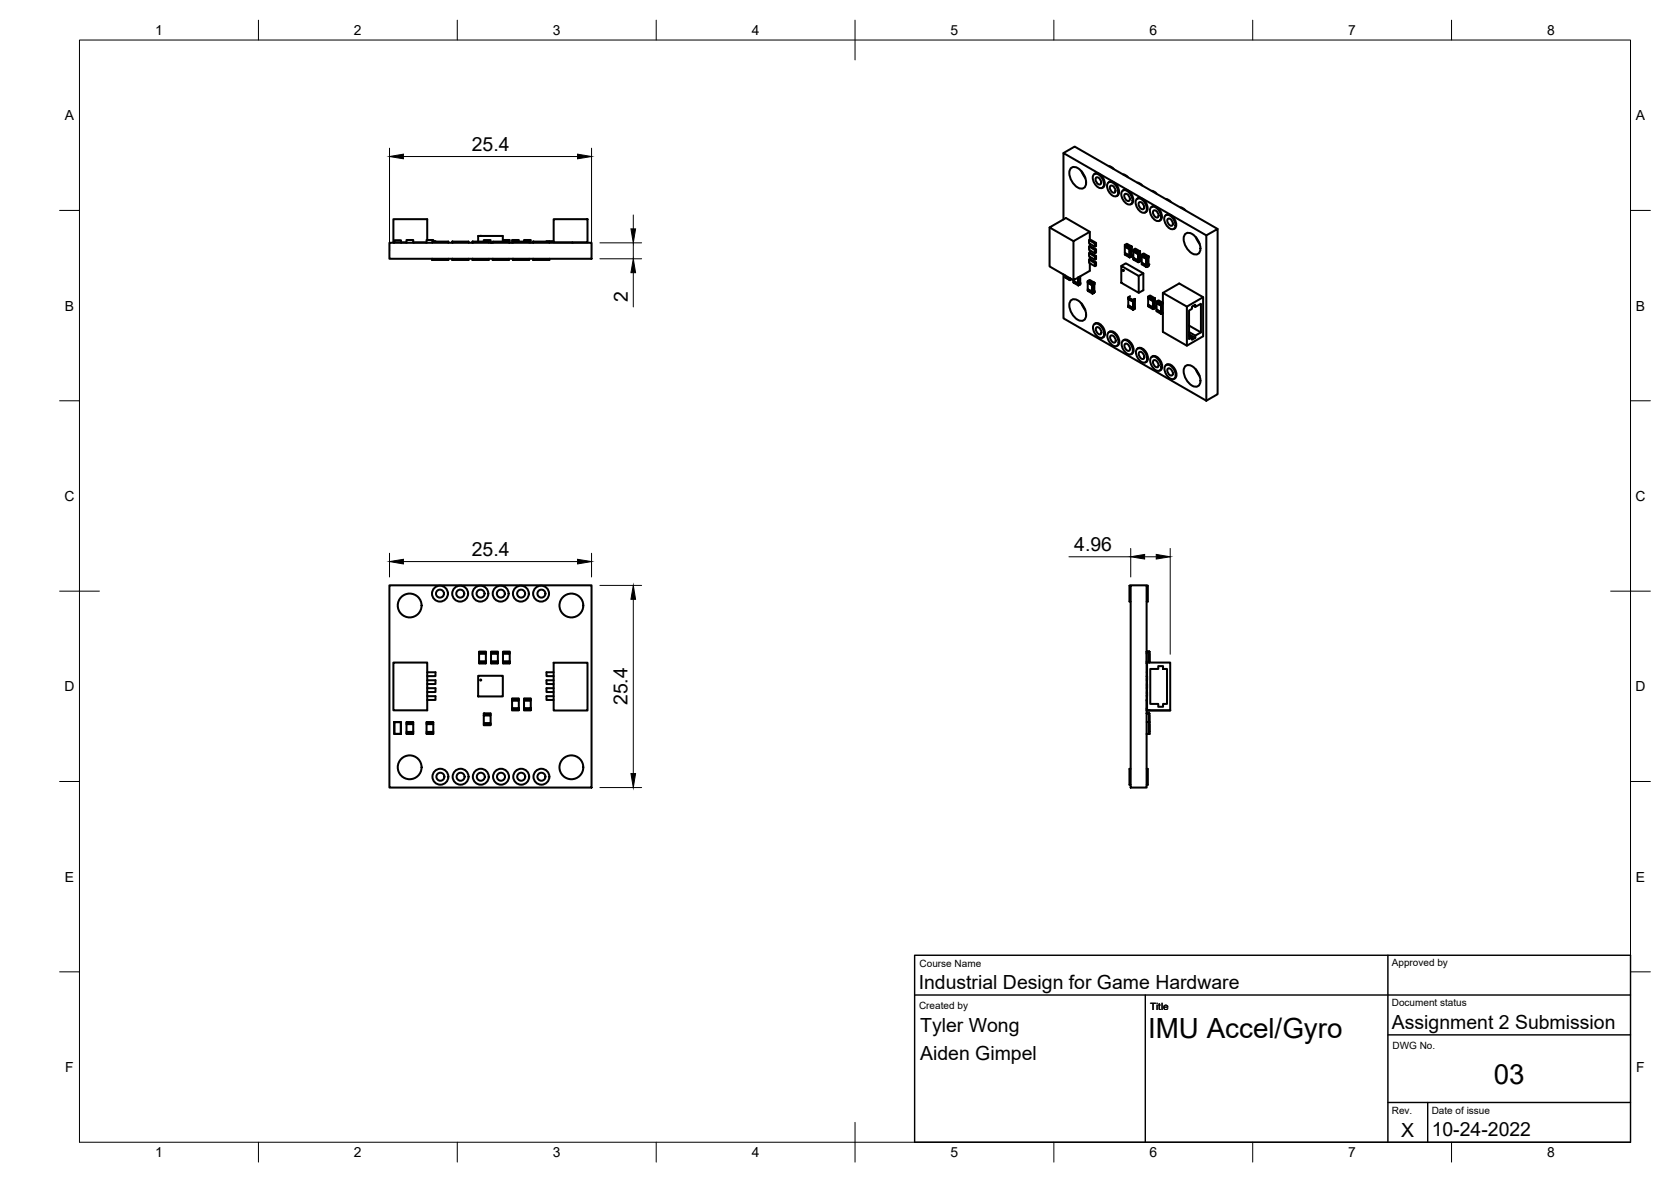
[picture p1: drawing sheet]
<svg xmlns="http://www.w3.org/2000/svg" width="420mm" height="297mm" viewBox="0 0 420 297" stroke-linecap="round" stroke-linejoin="round" font-family="sans-serif">
<!-- layer: Visible -->
<g fill="none" stroke="#000" stroke-width=".51">
<path d="M267.4 38.5l2.8-1.7 36 20.7M120.7 59.3h.3M139.2 55.1h8.5v5.8h-8.5zM263.9 57.2v9.8l6 3.4v.5M267.4 55.1v-16.6l35.9 20.6v41.6M269.2 42.4a1.8 1.8 0 0 1 2.7 .6l.7 1.1a2.54 2.54 0 0 1-.1 3.2 2.74 2.74 0 0 1-3.2-2 3.2 3.2 0 0 1-.1-2.9zM271.9 43l1 1.7M274 58.3l-4.1 2.3v9.8l4.1-2.3v-1.9M275 43.8a1.62 1.62 0 0 1 2.2 1.1 1.63 1.63 0 0 1-.2 2.4 2.49 2.49 0 0 1-2-3.5zM275.2 43.7a1.55 1.55 0 0 1 2.2 1.1 1.88 1.88 0 0 1 0 2.3M275.7 44.6a1.16 1.16 0 0 1 1 1.7 1.16 1.16 0 0 1-1-1.7zM277.4 47.1l-.2 .1"/>
<path d="M278.6 45.9a1.62 1.62 0 0 1 2.2 1.1 1.63 1.63 0 0 1-.2 2.3 2.49 2.49 0 0 1-2-3.4zM278.8 45.8a1.55 1.55 0 0 1 2.2 1 1.55 1.55 0 0 1-.2 2.5M278.8 41.8l.6 .1 .7 .6M279.3 46.7a1.16 1.16 0 0 1 1 1.7 1.16 1.16 0 0 1-1-1.7zM282.2 48a1.62 1.62 0 0 1 2.1 1 1.63 1.63 0 0 1-.1 2.4 2.49 2.49 0 0 1-2-3.4zM282.4 43.8l.6 .2 .6 .6M282.6 47.8l-.3 .1M282.6 47.7a2.21 2.21 0 0 1 2.4 2.3l-.2 .9-.2 .3M282.9 48.7a1.16 1.16 0 0 1 1 1.8 1.16 1.16 0 0 1-1-1.8zM284.6 51.2l-.2 .1M285.8 50a1.62 1.62 0 0 1 2.1 1.1 1.63 1.63 0 0 1-.1 2.4 2.49 2.49 0 0 1-2-3.5zM285.9 49.9a1.55 1.55 0 0 1 2.3 1.1 1.88 1.88 0 0 1 0 2.3"/>
<path d="M286 45.9l.6 .2 .6 .5M286.5 50.8a1.16 1.16 0 0 1 1 1.8 1.16 1.16 0 0 1-1-1.8zM288.1 53.3l-.2 .1M289.4 52.1a1.62 1.62 0 0 1 2.1 1.1 1.63 1.63 0 0 1-.1 2.3 2.49 2.49 0 0 1-2-3.4zM289.6 48l.6 .1 .6 .6M289.8 51.9l-.3 .1M289.8 51.9a2.21 2.21 0 0 1 2.4 2.3l-.2 .9-.2 .2M290.1 52.9a1.16 1.16 0 0 1 1 1.7 1.16 1.16 0 0 1-1-1.7zM291.7 55.4l-.2 .1M293 54.2a1.62 1.62 0 0 1 2.1 1 1.63 1.63 0 0 1-.1 2.4 2.49 2.49 0 0 1-2-3.4zM293.1 54.1a1.55 1.55 0 0 1 2.3 1 1.88 1.88 0 0 1 0 2.3M293.2 50l.6 .2 .6 .6"/>
<path d="M293.7 55a1.16 1.16 0 0 1 1 1.7 1.16 1.16 0 0 1-1-1.7zM295.3 57.4l-.2 .1M296.8 52.1l.6 .2 .6 .5M297.9 58.9a1.8 1.8 0 0 1 2.8 .7l.7 1.1a2.54 2.54 0 0 1-.2 3.1 2.74 2.74 0 0 1-3.1-2 3.2 3.2 0 0 1-.2-2.9zM300.7 59.5l1 1.8M303.3 59.1l2.9-1.6v41.6l-2.9 1.6M97.9 61h50.8v4h-50.8zM99.1 61v-.5h1.7v.5M99.1 60.5h1.7M100.8 60.9h1.4M102.2 61v-.7h1.7v.7M103.9 60.9h3.4"/>
<path d="M107.4 60.3v-5.2h-8.5v5.8h.2M108.6 65v.3h4.1v-.3M108.7 61v-.3h4v.3M108.7 65v.3M108.9 60.6l.6 .1M108.9 60.7v-.4h-1.6v.7M113.7 65l.1 .3M113.8 60.7l-.1 .3M113.8 60.7h4v.3M113.8 60.7v.3M113.8 65v.3M117.8 65v.3h-4"/>
<path d="M118.8 65l.1 .3M118.9 60.7l-.1 .3M118.9 60.7h4v.3M118.9 60.7v.3M118.9 65v.3M120.2 60.7v-1.4h6.2v1.4M121.6 60.7v-.4h1.8v.7M122.9 65v.3h-4M123.4 60.9h.6M123.6 60.9v.1M123.9 65l.1 .3M124 61v-.3h4v.3"/>
<path d="M124 65v.3M126.5 60.7v-.4h1.7v.7M128 65v.3h-4M128.9 65l.2 .3M129.1 61v-.3h4v.3M129.1 65v.3M130.5 60.7v-.4h-1.7v.7M131.8 60.7v-.4h1.7v.7M133.1 65v.3h-4M134 65l.1 .3M134.1 60.7h4v.3M134.1 60.7l-.1 .3"/>
<path d="M134.1 60.7v.3M134.1 65v.3M138.1 65v.3h-4M139.2 60.6l-1.8 .1M143.9 60.9v.1M267.4 69v11l35.9 20.7M267.8 69.7l1.2 .7 .4-.2M267.8 69.2v.5l1.2 .7M269 69.9v.5M269.2 75.6a1.8 1.8 0 0 1 2.7 .7l.7 1a2.54 2.54 0 0 1-.1 3.2 2.74 2.74 0 0 1-3.2-2 3.2 3.2 0 0 1-.1-2.9zM269.4 70.2h.1M269.9 71h.1"/>
<path d="M269.9 70.6l1.2 .7M270 70.6l1.1 .7v.4l-1.2-.7zM271.1 71.6h.1M271.1 71.3v.4M271.1 69.7v1.6zM271.6 71v.4l-.5 .3 .5-.3zM271.6 69.5v1.9l-.5 .3v-2M271.6 71h.1M271.9 76.2l1 1.8M273.5 70.7v.4M273.5 71l1.2 .7-1.2-.6M273.5 70.6v.4"/>
<path d="M273.5 72.7l1.2 .7M273.5 72.7v.3M273.5 71v1.7M273.5 71h.1M273.8 65.3v.7l1.5 .9 .3-.2v-.8M273.8 63.6v.8l1.5 .9 .3-.2v-.8M273.8 62v.8l1.5 .8 .3-.1v-.8M273.8 60.4v.7l1.5 .9 .3-.2v-.8M274 64.5v.6l-.2 .2 1.5 .8 .3-.2-1.6-.8M274 62.9v.6l-.2 .1 1.5 .9 .3-.2-1.6-.9M274 61.3v.6l-.2 .1 1.5 .8 .3-.1-1.6-.9M274 60.1l1.6 .9-.3 .2-1.5-.8 .2-.2v-1.9l-6-3.5-4.1 2.4 6 3.4"/>
<path d="M274.7 73.3v.5l-1.2-.7v-.4l1.2 .6v.5M274.7 71.4v.3zM274.7 71.4h.1M274.7 73.8l.5-.3v-.4v.4l-.5 .3M274.7 71.7v1.7zM274.7 71.3l.5-.2v2.4l-.5 .3zM274.7 73.7h.1M275.2 73.1h.1M275.2 71l-.5 .3-1.2-.7 .5-.3 1.2 .7v.5v-.4l-.5 .2M275.3 61.2v.8M275.3 62.8v.8M275.3 64.5v.8"/>
<path d="M275.3 66.1v.8M281.9 66.8l4.4 2.5v4.3l-4.4-2.5zM281.9 66.8l1.2-.6 4.4 2.5v4.2l-1.2 .7M282.3 67.8l.2 .3zM282.3 67.8l.2 .3M282.4 68.1h.1M282.8 61.5l.1 .5M282.8 61.9l1.3 .7-1.2-.6M282.9 63.6l-.1 .3M282.9 61.9l-.1 1.7 1.2 .7M282.9 61.9v.1M282.9 61.6v.3"/>
<path d="M282.9 63.6l1.1 .6v.5l-1.2-.7zM283.7 74.7l1.2 .7-.1 .4-1.1-.7zM283.7 77.1l1.2 .7 .5-.2v-.4M283.7 77.1v-.3l1.1 .6 .1 .4M283.7 74.8v.3M283.7 76.8v.3M284 64.6h.1M284 62.3h.1M284 64.3l.1 .4 .4-.3v-.4v.4l-.5 .3M284 62.3v.3zM284.1 62.6l-.1 1.7zM284.1 62.2l.4-.2v2.4l-.4 .3z"/>
<path d="M284.2 74.4l-.5 .3M284.5 64h.1M284.5 61.9l-.5 .3-1.2-.7 .5-.2 1.2 .6v.5v-.4l-.5 .2M284.8 77.7l.1 .1M284.9 75.8h-.1M284.9 75.8h.1M284.9 77.8h.1M284.9 75.8v1.6zM284.9 75.8l-1.2-.7v1.6l1.2 .7v.3M284.9 75.5h.1M284.9 75.4l.5-.3v.4M284.9 75.4v.4"/>
<path d="M285 64.8v.3M285 62.8l.5-.3 1.2 .7v.4v-.4l-.5 .2zM285 62.9v.3M285 62.8v.4M285 64.8l1.2 .7M285 63.2l1.1 .6M285.4 75.1v2.5l-.5 .2v-2.4M285.4 75.1l-.5 .3M285.4 77.6l-.5 .2M286.1 65.5l.1 .4-1.2-.7v-.4l1.1 .7 .1 .4M286.1 63.5v.3l.1-.3M286.1 63.8l-1.1-.6v1.6"/>
<path d="M286.2 63.8v1.7zM286.2 63.5l.4-.3v2.4l-.4 .3zM286.2 65.8h.1M286.6 65.2l.1 .4-.5 .3 .4-.3zM286.6 63.2l-.4 .2M286.6 65.2h.1M287.1 66l1.1 .7 .1 .4-1.2-.7v-.4l1.1 .7 .1 .4M287.1 66.4h.1M287.1 64.1v.3l1.1 .7M287.1 64.4l1.1 .7M287.1 64v.4M287.1 64.4v1.6"/>
<path d="M287.1 66v.3M287.1 64.4h.1M287.5 68.7l-1.2 .6M288.2 64.7v.4zM288.2 64.7l.1 .1M288.3 65.1v1.6v-1.6M288.3 64.7l.5-.3v2.4l-.5 .3zM288.7 76.9h.1M288.7 74.6v.4l1.2 .6-1.2-.6M288.7 74.5v.4M288.7 76.6l1.2 .7M288.7 74.9v1.7"/>
<path d="M288.7 76.6v.3M288.7 74.9v.1M288.7 76.6l1.2 .7v.4l-1.2-.7zM288.8 66.4v.5l-.5 .2 .5-.3zM288.8 64.4l-.5 .3-1.2-.7 .5-.3 1.2 .7v.4v-.4l-.5 .3M289.9 77.6h.1M289.9 75.3h.1M289.9 77.3v.4M289.9 75.3v.3zM289.9 75.6v1.7v-1.6M289.9 75.3l.5-.3v2.4l-.5 .3zM290.4 77v.4l-.5 .3 .5-.3z"/>
<path d="M290.4 75l-.5 .2-1.2-.7 .5-.2 1.2 .7v.4v-.4l-.5 .2M290.8 75.8l.1 .4M290.8 76.2l1.2 .7-1.1-.7M290.8 76.2v1.6l1.2 .7v.4l.4-.2-.4 .2M290.8 77.8v.3M290.8 76.2h.1M290.8 75.8v.4M290.9 77.8l1.1 .7v.4l-1.2-.7zM292 76.5h.1M292 76.5v.3zM292 78.8h.1M292 76.9v1.6v-1.6"/>
<path d="M292.4 73.6l4.1-2.4 6 3.5v9.8l-4.1 2.4-6-3.5zM292.4 76.1l-1.1-.6-.5 .3 1.2 .7 .4-.3M292.4 76.2l-.4 .3M292.4 76.2l-.4 .3v2.4l.4-.2M292.4 73.6l6 3.5M299.7 77.1l.8-.5v.5l1.5-.8v7.2l-1.5 .8v.6l-.8 .5v-.6l-.7 .4v-7.2l.7-.4zM300 76.9l.5 .2M302.5 74.7l-4.1 2.4v9.8M275.1 81.5a1.62 1.62 0 0 1 2.1 1 1.63 1.63 0 0 1-.1 2.4 2.49 2.49 0 0 1-2-3.4zM275.2 81.4a1.55 1.55 0 0 1 2.2 1 1.88 1.88 0 0 1 0 2.3M275.7 82.2a1.16 1.16 0 0 1 1 1.8 1.16 1.16 0 0 1-1-1.8zM277.4 84.7l-.2 .2"/>
<path d="M278.7 83.6a1.62 1.62 0 0 1 2.1 1 1.63 1.63 0 0 1-.1 2.4 2.49 2.49 0 0 1-2-3.4zM278.8 83.5a1.55 1.55 0 0 1 2.2 1 1.58 1.58 0 0 1-.2 2.4M279.3 84.3a1.16 1.16 0 0 1 1 1.8 1.16 1.16 0 0 1-1-1.8zM282.3 85.6a1.62 1.62 0 0 1 2.1 1.1 1.63 1.63 0 0 1-.1 2.4 2.49 2.49 0 0 1-2-3.5zM282.4 85.5a1.55 1.55 0 0 1 2.2 1.1 1.58 1.58 0 0 1-.2 2.4M282.9 86.4a1.16 1.16 0 0 1 1 1.7 1.16 1.16 0 0 1-1-1.7zM285.9 87.7a1.62 1.62 0 0 1 2.1 1 1.63 1.63 0 0 1-.1 2.4 2.49 2.49 0 0 1-2-3.4zM286.2 87.5l-.2 .1M286.2 87.5a2.21 2.21 0 0 1 2.4 2.3 1.05 1.05 0 0 1-.6 1.3M286.5 88.4a1.16 1.16 0 0 1 1 1.8 1.16 1.16 0 0 1-1-1.8zM289.5 89.8a1.62 1.62 0 0 1 2.1 1 1.63 1.63 0 0 1-.2 2.4 2.49 2.49 0 0 1-1.9-3.4zM289.8 89.6l-.2 .1"/>
<path d="M289.8 89.5a2.21 2.21 0 0 1 2.4 2.3l-.1 .9-.3 .3M290.1 90.5a1.16 1.16 0 0 1 1 1.8 1.16 1.16 0 0 1-1-1.8zM291.8 93l-.2 .1M293.1 91.8a1.62 1.62 0 0 1 2.1 1.1 1.63 1.63 0 0 1-.2 2.4 2.49 2.49 0 0 1-1.9-3.5zM293.2 91.7a1.55 1.55 0 0 1 2.2 1.1 1.88 1.88 0 0 1 0 2.3M293.7 92.6a1.16 1.16 0 0 1 1 1.7 1.16 1.16 0 0 1-1-1.7zM295.4 95.1l-.2 .1M297.9 92.2a1.8 1.8 0 0 1 2.8 .6l.7 1.1a2.54 2.54 0 0 1-.2 3.2 2.74 2.74 0 0 1-3.1-2.1 3.2 3.2 0 0 1-.2-2.8zM299 81.8l3 1.7M299 83.4l1.5 .9M299 84l1.5 .9M299 84.4l.7 .4"/>
<path d="M300.7 92.8l1 1.7M97.9 147.1h50.8v50.8h-50.8zM284.3 147.1h4v50.8h-4zM284.3 147.2h-.3v4h.3M288.3 147.2h.3v4h-.3M98.9 166.5h8.5v12h-8.5zM107.4 174.9h2.1v1h-2.1M107.4 172.9h2.1v1h-2.1M107.4 170.9h2.1v1h-2.1M107.4 168.9h2.1v1h-2.1M120.2 169.8h6.2v5.2h-6.2zM120.5 163.8h1.7l-.1 .4h-1.6z"/>
<path d="M120.5 164.2h1.7v2.1h-1.7zM120.5 163.8v.4M120.5 166.3v.4M120.5 166.3h1.6l.1 .4h-1.7zM121.6 179.3h1.8l-.1 .5h-1.6zM121.6 179.8h1.8v2h-1.8zM121.6 179.4v.4M122.2 163.8v.4M122.2 166.3v.4M123.4 179.4v.4M123.5 163.8h1.7l-.1 .4h-1.6zM123.5 164.2h1.7v2.1h-1.7z"/>
<path d="M123.5 163.8v.4M123.5 166.3v.4M123.5 166.3h1.6l.1 .4h-1.7zM125.2 163.8v.4M125.2 166.3v.4M126.5 163.8h1.7l-.1 .4h-1.6zM126.5 164.2h1.7v2.1h-1.7zM126.5 163.8v.4M126.5 166.3v.4M126.5 166.3h1.6l.1 .4h-1.7zM128.2 163.8v.4M128.2 166.3v.4"/>
<path d="M128.8 175.5h1.7l-.1 .5h-1.6zM128.8 176h1.7v2h-1.7zM128.8 175.6v.4M128.8 178v.4M128.8 178h1.6l.1 .5h-1.7zM130.5 175.6v.4M130.5 178v.4M131.8 175.5h1.7l-.1 .5h-1.6zM131.8 176h1.7v2h-1.7zM131.8 175.6v.4M131.8 178v.4M131.8 178h1.6l.1 .5h-1.7z"/>
<path d="M133.5 175.6v.4M133.5 178v.4M139.2 174.9h-1.8v1h1.8M139.2 172.9h-1.8v1h1.8M139.2 170.9h-1.8v1h1.8M139.2 168.9h-1.8v1h1.8M139.2 166.5h8.5v12h-8.5zM288.3 166.3v.4v-2.9h.7v2.7M288.3 178l.1 .5M288.3 173.9v1M288.3 171.9v1M288.3 169.9v1"/>
<path d="M288.3 168.9h.1M288.3 175.9h.1M288.3 170.6h.1M288.3 172.2h.1M288.3 172.6h.1M288.3 174.2h.1M288.3 174.8h.1M288.3 170h.1M288.3 178.5h.7M288.3 175.9v.1M288.3 175.9l.1 2.6M288.4 166.5h5.8v12h-5.8z"/>
<path d="M289 179.3v.1M289 179.8v1.6zM289 163.8h-.7v.4M289 164.2v2.1zM289 179.3v.5M289 179.3h-.7h.7v2.1M289 163.8v.4M289 166.3v.2M289 178.5h.1M289.2 168.1h2v-.7h1.2v.7h1v8.8h-1v.7h-1.2v-.7h-2zM294.2 178.5h-5.8M99.1 181.4h1.7v3.1h-1.7z"/>
<path d="M99.1 181.4l.1 .1M99.2 181.5h1.6v2.9h-1.6zM99.2 184.4l-.1 .1M100.8 184.4v.1M100.8 181.4v.1M102.2 181.4h1.7l-.1 .6h-1.5zM102.2 182h1.7v1.9h-1.7zM102.2 181.6v.4M102.2 183.9v.4M102.3 183.9h1.5l.1 .6h-1.7zM103.9 181.6v.4M103.9 183.9v.4"/>
<path d="M107.3 181.4h1.6v.6h-1.6zM107.3 182h1.6v1.9h-1.6zM107.3 181.6v.4M107.3 183.9v.4M107.3 183.9h1.6v.6h-1.6zM108.9 181.6v.4M108.9 183.9v.4M121.6 181.8v.4M121.7 181.8h1.6l.1 .5h-1.8zM123.4 181.8v.4M284.3 193.2h-.3v4h.3M288.3 193.2h.3v4h-.3"/>
<path d="M288.3 184.5h.7zM288.3 181.4h.6v3.1v-3.1l.1 .1M288.9 181.5v2.9l.1-.1M289 182v1.9zM289 183.9v.6M289 181.6v.4"/>
<circle cx="103" cy="152.2" r="3"/>
<circle cx="110.6" cy="149.2" r="2"/>
<circle cx="110.6" cy="149.2" r="1.01"/>
<circle cx="115.7" cy="149.2" r="2"/>
<circle cx="115.7" cy="149.2" r="1.01"/>
<circle cx="120.8" cy="149.2" r="2"/>
<circle cx="120.8" cy="149.2" r="1.01"/>
<circle cx="125.9" cy="149.2" r="2"/>
<circle cx="125.9" cy="149.2" r="1.01"/>
<circle cx="131" cy="149.2" r="2"/>
<circle cx="131" cy="149.2" r="1.01"/>
<circle cx="136" cy="149.2" r="2"/>
<circle cx="136.1" cy="149.2" r="1.01"/>
<circle cx="143.7" cy="152.2" r="3"/>
<circle cx="120.9" cy="170.9" r=".14"/>
<circle cx="103" cy="192.8" r="3"/>
<circle cx="110.7" cy="195.2" r="2"/>
<circle cx="110.7" cy="195.2" r="1.01"/>
<circle cx="115.8" cy="195.2" r="2"/>
<circle cx="115.8" cy="195.2" r="1.01"/>
<circle cx="120.9" cy="195.2" r="2"/>
<circle cx="120.9" cy="195.2" r="1.01"/>
<circle cx="126" cy="195.2" r="2"/>
<circle cx="126" cy="195.2" r="1.01"/>
<circle cx="131.1" cy="195.2" r="2"/>
<circle cx="131.1" cy="195.2" r="1.01"/>
<circle cx="136.1" cy="195.2" r="2"/>
<circle cx="136.1" cy="195.2" r="1.01"/>
<circle cx="143.7" cy="192.8" r="3"/>
</g>
<g fill="#000">
<circle cx="267.8" cy="69.7" r=".25"/>
<circle cx="274.7" cy="73.7" r=".25"/>
<circle cx="282.3" cy="67.9" r=".25"/>
<circle cx="286.1" cy="65.8" r=".25"/>
<circle cx="288.2" cy="67" r=".25"/>
<circle cx="288.3" cy="67" r=".25"/>
<circle cx="288.8" cy="66.4" r=".25"/>
<circle cx="290.4" cy="77" r=".25"/>
</g>
<!-- layer: BORDER -->
<g fill="none" stroke="#000" stroke-width=".25">
<path d="M20 10.1h390v276.9h-390zM65 5.1v5M115 5.1v5M165 5.1v5M215 5.1v10M265 5.1v5M315 5.1v5M365 5.1v5M15 52.9h5M410 52.9h5M15 100.7h5M410 100.7h5"/>
<path d="M15 148.6h10M405 148.6h10M15 196.4h5M410 196.4h5M15 244.2h5M410 244.2h5M65 287v5M115 287v5M165 287v5M215 282.1v9.9M265 287v5M315 287v5"/>
<path d="M365 287v5"/>
</g>
<!-- layer: TITLEBLOCK -->
<path d="M230 240.1h180v46.9h-180zM230 250h180M288 250v37M349 240.1v46.9M349 277.1h61M349 260.1h61M359 277.1v9.9" fill="none" stroke="#000" stroke-width=".36"/>
<!-- layer: FD_Dimensions -->
<g fill="none" stroke="#000" stroke-width=".25">
<path d="M97.9 37.2v25.7M101.4 39.3h43.8M148.7 37.2v25.7M159.2 54v3.5M150.8 61h10.5M150.8 65h10.5M159.2 61v4M159.2 68.5v8.6M97.9 139v6M148.7 139v6M268.8 139.9h15.5M284.3 137.8v7.2"/>
<path d="M287.8 139.9h2.9M294.2 137.8v26.6M101.4 141.1h43.8M150.8 147.1h10.5M159.2 150.6v43.8M150.8 197.9h10.5"/>
</g>
<path d="M97.9 39.3l3.5-.6v1.2zM145.2 38.7l3.5 .6-3.5 .6zM158.6 57.5h1.2l-.6 3.5zM159.2 65l.6 3.5h-1.2zM284.3 139.9l3.5-.6v1.2zM290.7 139.3l3.5 .6-3.5 .6zM97.9 141.1l3.5-.5v1.1zM145.2 140.6l3.5 .5-3.5 .6zM159.2 147.1l.6 3.5h-1.2zM158.6 194.4h1.2l-.6 3.5z" fill="#000" stroke="#000" stroke-width=".25"/>
<g font-size="7">
<text x="288.7" y="261">IMU Accel/Gyro</text>
<text x="375.6" y="272.3">03</text>
</g>
<g font-size="4.9">
<text x="118.6" y="37.9">25.4</text>
<text x="157.8" y="75.9" transform="rotate(-90 157.8 75.9)">2</text>
<text x="118.6" y="139.7">25.4</text>
<text x="270.1" y="138.5">4.96</text>
<text x="157.8" y="177.2" transform="rotate(-90 157.8 177.2)">25.4</text>
<text x="231" y="248.5">Industrial Design for Game Hardware</text>
<text x="231.4" y="259.3">Tyler Wong</text>
<text x="350" y="258.6">Assignment 2 Submission</text>
<text x="231.4" y="266.3">Aiden Gimpel</text>
<text x="352.3" y="285.7">X</text>
<text x="360" y="285.5">10-24-2022</text>
</g>
<g font-size="3.5">
<text x="39" y="8.8">1</text>
<text x="89" y="8.8">2</text>
<text x="139" y="8.8">3</text>
<text x="189" y="8.8">4</text>
<text x="239" y="8.8">5</text>
<text x="289" y="8.8">6</text>
<text x="339" y="8.8">7</text>
<text x="389" y="8.8">8</text>
<text x="16.3" y="30.2">A</text>
<text x="411.3" y="30.2">A</text>
<text x="16.3" y="78">B</text>
<text x="411.3" y="78">B</text>
<text x="16.2" y="125.9">C</text>
<text x="411.2" y="125.9">C</text>
<text x="16.2" y="173.7">D</text>
<text x="411.2" y="173.7">D</text>
<text x="16.3" y="221.6">E</text>
<text x="411.3" y="221.6">E</text>
<text x="16.4" y="269.4">F</text>
<text x="411.4" y="269.4">F</text>
<text x="39" y="290.8">1</text>
<text x="89" y="290.8">2</text>
<text x="139" y="290.8">3</text>
<text x="189" y="290.8">4</text>
<text x="239" y="290.8">5</text>
<text x="289" y="290.8">6</text>
<text x="339" y="290.8">7</text>
<text x="389" y="290.8">8</text>
</g>
<g font-size="2.5">
<text x="231.2" y="242.9">Course Name</text>
<text x="350" y="242.9">Approved by</text>
<text x="231.1" y="253.7">Created by</text>
<text x="289.2" y="253.7">Title</text>
<text x="350" y="252.8">Document status</text>
<text x="350.1" y="263.7">DWG No.</text>
<text x="350" y="279.9">Rev.</text>
<text x="360" y="279.9">Date of issue</text>
</g>
</svg>
